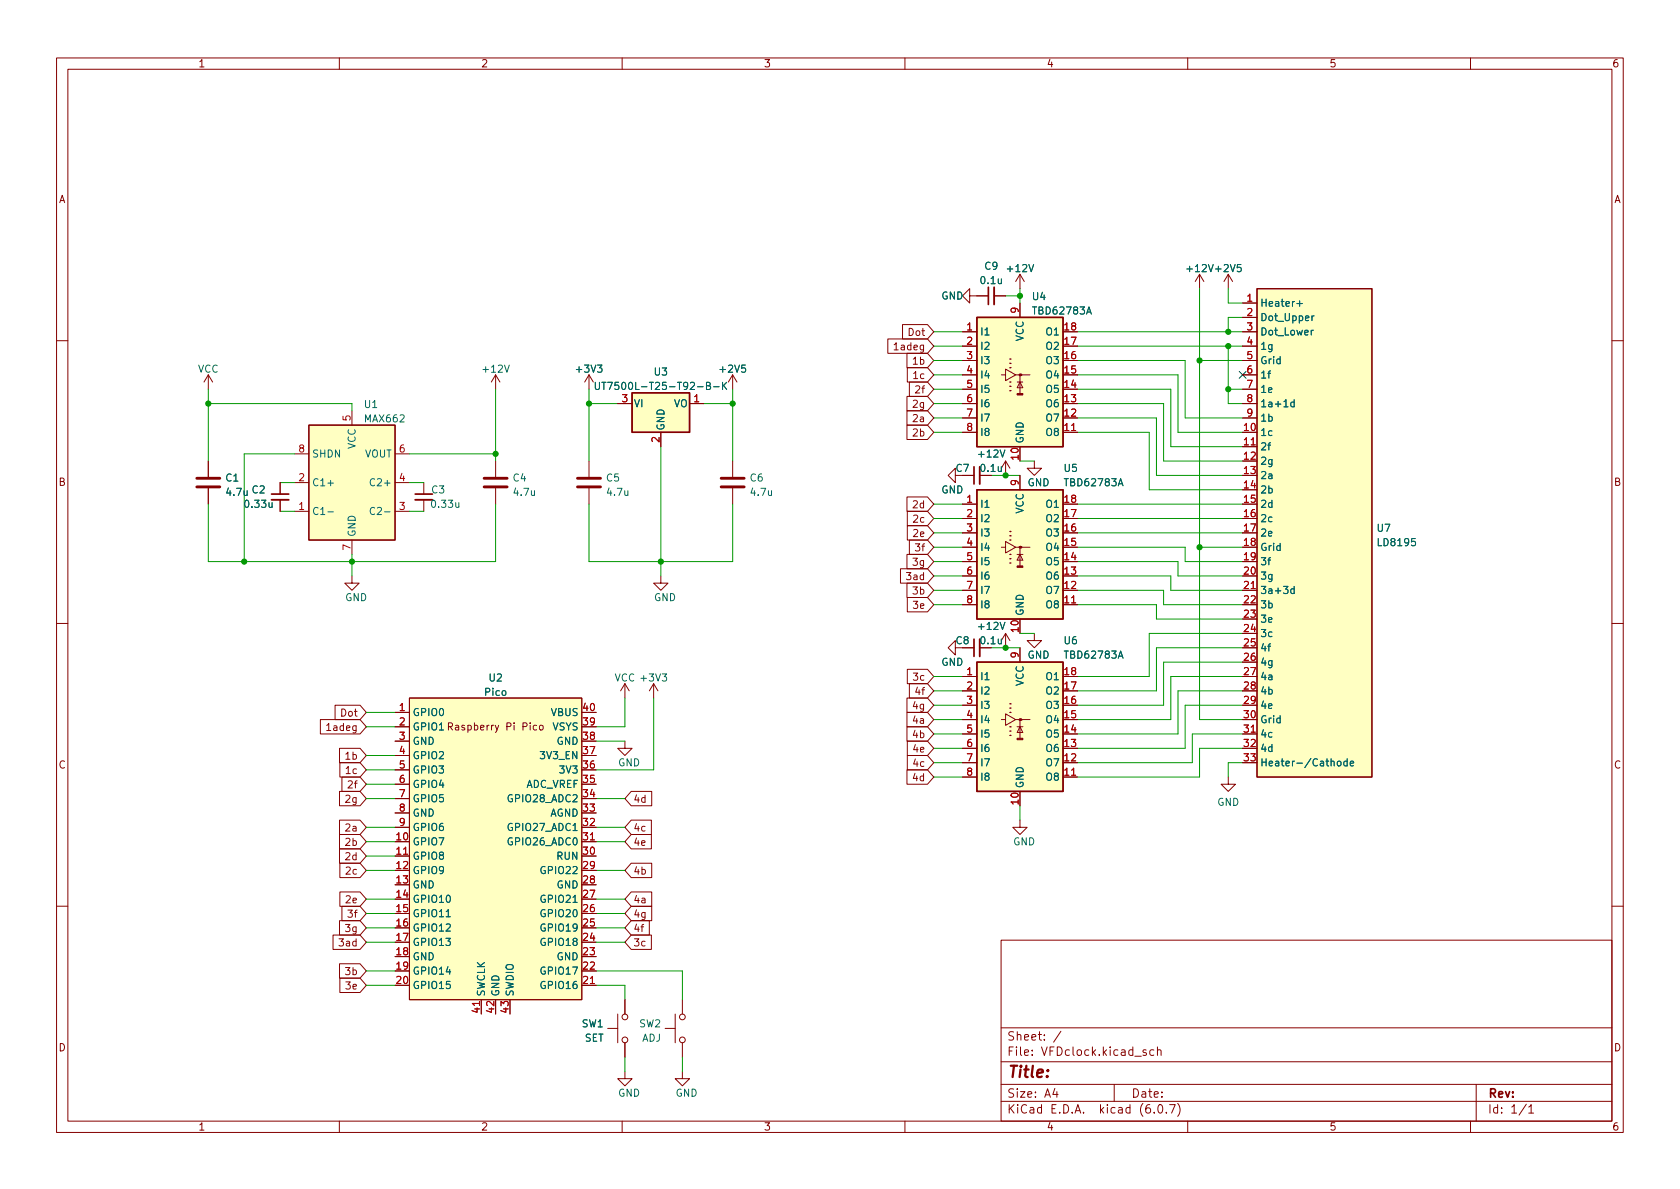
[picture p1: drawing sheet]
<svg xmlns="http://www.w3.org/2000/svg" width="297mm" height="210mm" viewBox="0 0 297 210" stroke-linecap="round" stroke-linejoin="round" font-family="sans-serif">
<g fill="none" stroke="#840000" stroke-width=".18">
<path d="M10 10.2h277v190.1h-277zM12 12.2h273v186.1h-273zM60 10.2v2M110 10.2v2M160 10.2v2M210 10.2v2M260 10.2v2M10 60.2h2M179.6 66.3h2.5M179.8 67.6h1M180.3 66.3v3.3M285 60.2h2"/>
<path d="M104.1 81.5v2.8M104.1 86.4v2.7M129.5 81.5v2.8M129.5 86.4v2.7M10 110.2h2M285 110.2h2M110.5 120.9l-.8 1.3M110.5 120.9v2.5M110.5 120.9l.8 1.3M115.6 120.9l-.8 1.3M115.6 120.9v2.5M115.6 120.9l.7 1.3"/>
<path d="M10 160.2h2M177 166.3h108v32h-108zM285 160.2h2M60 198.3v2M110 198.3v2M160 198.3v2M177 194.8h108M177 191.8h108M177 187.8h108M177 181.8h108M186.5 192.5l-.4 1h1M186.9 193v1"/>
<path d="M187.6 182.4l-1.3 1.9M197 191.8v3M202.6 185.7l-.3-.1-.2 .2v.3l.5 .1v.4h-.5M204 185.7l-.4-.1-.3 .3v.4l.1 .3h.6M204.1 196.7v.1M204.6 185.8l.3-.2 .3 .1 .1 .9M204.6 185.1v1.5M204.9 195.4l.2-.1a.81 .81 0 0 1 .6 .7 .81 .81 0 0 1-.3 .8h-.2a.81 .81 0 0 1-.6-.6 .81 .81 0 0 1 .3-.8zM206.2 196.7v.1M206.8 195.3h1l-.7 1.5M208.2 195.1a1.72 1.72 0 0 1 0 2.3M210 198.3v2"/>
<path d="M260 198.3v2M261 191.8v6.5M269.9 195.3l-1.3 1.9M270.3 195.8l.4-.5v1.5M270.3 196.8h.9"/>
</g>
<path d="M102.1 86.1h4.1M102.1 84.6h4.1M127.5 86.1h4.1M127.5 84.6h4.1" fill="none" stroke="#840000" stroke-width=".51"/>
<path d="M172.7 56.1h15.3v22.9h-15.3z" fill="#ffffc2" stroke="#ffffc2" stroke-width=".18"/>
<path d="M172.7 56.1h15.3v22.9h-15.3zM178.6 69.1h.1M178.6 68.3h.1M178.6 67.6h.1M178.6 65h.1M178.6 64.3h.1M178.6 63.5h.1" fill="none" stroke="#840000" stroke-width=".25"/>
<path d="M179.8 69.6h1v.2h-1z" fill="#840000" stroke="#840000" stroke-width=".18"/>
<circle cx="180.3" cy="66.3" r=".25" fill="#840000"/>
<g fill="none" stroke="#840000" stroke-width=".18">
<path d="M170.2 58.7h2.5M171.4 52.3v-1.3l-1.2 1.3 1.2 1.3v-1.3h3.4M175.8 52.3h2M180.3 48.5v2.5M180.3 53.6v2.5M180.3 48.5l-.7 1.3M180.3 48.5l.8 1.3M219.7 58.7h2.5M219.7 53.6h2.5M219.7 56.1h2.5M36.8 66.3v2.5M36.8 66.3l-.7 1.3"/>
<path d="M36.8 66.3l.8 1.3M62.2 72.6v2.6M87.6 66.3l-.7 1.3M87.6 66.3v2.5M87.6 66.3l.8 1.3M104.1 66.3l-.7 1.3M104.1 66.3v2.5M104.1 66.3l.8 1.3M109.2 71.4h2.6M116.8 76.4v2.6M121.9 71.4h2.6M129.5 66.3l-.7 1.3"/>
<path d="M129.5 66.3v2.5M129.5 66.3l.8 1.3M170.2 76.4h2.5M170.2 61.2h2.5M170.2 63.7h2.5M170.2 66.3h2.5M170.2 68.8h2.5M170.2 71.4h2.5M170.2 73.9h2.5M177 66.3h.8v-1l1.8 1-1.8 1v-1M180.3 67.6l.5 1h-1zM188 76.4h2.5"/>
<path d="M219.7 61.2h2.5M219.7 63.7h2.5M219.7 66.3h2.5M219.7 68.8h2.5M219.7 71.4h2.5M219.7 73.9h2.5M219.7 79h2.5M36.8 81.5v2.8M36.8 86.4v2.7M49.5 85.3v2.1M49.5 88.4v2M52.1 90.4h2.5"/>
<path d="M52.1 85.3h2.5M52.1 80.3h2.5M62.2 95.5v2.5M69.8 90.4h2.6M69.8 85.3h2.6M69.8 80.3h2.6M74.9 85.3v2.1M74.9 88.4v2M87.6 81.5v2.8M87.6 86.4v2.7M168.9 84.1v-1.3l-1.3 1.3 1.3 1.2v-1.2h3.3M177.8 81.5l-.8 1.3"/>
<path d="M177.8 81.5v2.6M177.8 81.5l.8 1.3M182.9 81.5v1.3h1.2l-1.2 1.3-1.3-1.3h1.3M62.2 101.8v1.3h1.3l-1.3 1.3-1.2-1.3h1.2M116.8 101.8v1.3h1.3l-1.3 1.3-1.2-1.3h1.2M219.7 104.4h2.5M69.8 126h2.6M69.8 128.5h2.6M69.8 131.1h2.6M69.8 133.6h2.6M69.8 136.1h2.6M69.8 138.7h2.6"/>
<path d="M72.4 123.4h30.5v53.4h-30.5zM79.3 128.5l.6-.1 .1-.2-.1-.3-.6-.1v1.3M79.6 128.5l.4 .6M94.9 128.3l-.4-.1-.2 .3 .1 .5h.5M95.5 128.3l.3-.1 .2 .3v.4l-.2 .2-.3-.1-.1-.1zM110.5 131.1v1.2h1.3l-1.3 1.3-1.3-1.3h1.3M179.6 127.2h2.5M179.8 128.5h1M180.3 127.2v3.4M219.7 129.8h2.5M69.8 151.4h2.6M69.8 141.2h2.6"/>
<path d="M69.8 143.8h2.6M69.8 146.3h2.6M102.9 148.8h2.5M180.3 145v1.3h1.3l-1.3 1.3-1.2-1.3h1.2M85.1 176.8v2.5M102.9 174.2h2.5M109.2 179.3v5.1M110.5 176.8v2.5M119.4 179.3v5.1M120.6 176.8v2.5M107.4 181.9h1.8M110.5 189.5v1.2h1.3l-1.3 1.3-1.3-1.3h1.3"/>
<path d="M110.5 184.4v2.5M117.6 181.9h1.8M120.6 189.5v1.2h1.3l-1.3 1.3-1.2-1.3h1.2M120.6 184.4v2.5"/>
<circle cx="110.5" cy="179.8" r=".51"/>
<circle cx="120.7" cy="179.8" r=".51"/>
<circle cx="110.5" cy="183.9" r=".51"/>
<circle cx="120.7" cy="183.9" r=".51"/>
</g>
<path d="M34.8 86.1h4.1M34.8 84.6h4.1M85.6 86.1h4.1M85.6 84.6h4.1" fill="none" stroke="#840000" stroke-width=".51"/>
<path d="M175.8 50.8v3M48 88.4h3.1M73.4 88.4h3.1M173.2 82.5v3.1" fill="none" stroke="#840000" stroke-width=".33"/>
<path d="M174.8 50.8v3M48 87.4h3.1M73.4 87.4h3.1M172.2 82.5v3.1" fill="none" stroke="#840000" stroke-width=".3"/>
<g fill="#ffffc2" stroke="#ffffc2" stroke-width=".18">
<path d="M54.6 75.2h15.2v20.3h-15.2z"/>
<path d="M111.8 69.5h10.1v6.9h-10.1z"/>
<path d="M72.4 123.4h30.5v53.4h-30.5z"/>
<path d="M222.2 51h20.4v86.4h-20.4z"/>
<path d="M172.7 117.1h15.3v22.8h-15.3z"/>
</g>
<path d="M222.2 51h20.4v86.4h-20.4zM54.6 75.2h15.2v20.3h-15.2z" fill="none" stroke="#840000" stroke-width=".2"/>
<g fill="none" stroke="#006464" stroke-width=".18">
<path d="M229.3 53.7h1M229.8 53.2v1M232 55.9v.8M232.2 58.4l-.4 .2M232.3 55.9l-.3 .2M105.3 67.6v1l.2 .3h.2l.3-.3v-1M106.4 67.6h.7M106.8 67.6v1.3M126.2 68.4h1M127.8 67.6v1.3M127.9 68.1l.6 .8M128.5 67.6l-.7 .7"/>
<path d="M228.8 71.2l-.3-.1-.3 .2 .1 .6h.5M228.8 70.7v1.2M58 90.5h.9M66.2 89.8a.6 .6 0 0 0-.8 .5 .6 .6 0 0 0 .6 .7l.2-.1M66.2 84.8a.6 .6 0 0 0-.8 .4 .6 .6 0 0 0 .6 .7l.2-.1M228.8 104.2l-.3-.1-.3 .3 .1 .5h.5M228.8 103.7v1.3M236.5 134.7l.2-.1 .3 .1 .1 .5-.1 .2h-.3l-.2-.1zM238.2 134.7l-.4-.1-.2 .2 .1 .6h.5M238.2 134.2v1.2M238.7 135l.6-.1v-.2l-.4-.1-.2 .2 .1 .6h.5M78.9 162.1h.7"/>
</g>
<path d="M111.8 69.5h10.1v6.9h-10.1zM172.7 117.1h15.3v22.8h-15.3zM178.6 130h.1M178.6 129.3h.1M178.6 128.5h.1M178.6 126h.1M178.6 125.2h.1M178.6 124.5h.1" fill="none" stroke="#840000" stroke-width=".25"/>
<path d="M179.8 130.6h1v.2h-1z" fill="#840000" stroke="#840000" stroke-width=".18"/>
<circle cx="180.3" cy="127.2" r=".25" fill="#840000"/>
<g fill="none" stroke="#840000" stroke-width=".18">
<path d="M212.1 48.5l-.8 1.3M212.1 48.5v2.5M212.1 48.5l.8 1.3M217.2 48.5l-.8 1.3M217.2 48.5v2.5M217.2 48.5l.7 1.3M179.6 96.8h2.5M179.8 98h1M180.3 96.8v3.3M168.9 114.5v-1.2l-1.3 1.2 1.3 1.3v-1.3h3.3M170.2 119.6h2.5M180.3 114.5v2.6"/>
<path d="M182.9 112v1.3h1.2l-1.2 1.2-1.3-1.2h1.3M170.2 137.4h2.5M170.2 122.2h2.5M170.2 124.7h2.5M170.2 127.2h2.5M170.2 129.8h2.5M170.2 132.3h2.5M170.2 134.9h2.5M177 127.2h.8v-1l1.8 1-1.8 1.1v-1.1M180.3 128.5l.5 1h-1zM188 137.4h2.5M217.2 137.4v1.3h1.2l-1.2 1.2-1.3-1.2h1.3"/>
</g>
<path d="M173.2 113v3.1" fill="none" stroke="#840000" stroke-width=".33"/>
<path d="M172.2 113v3.1" fill="none" stroke="#840000" stroke-width=".3"/>
<path d="M172.7 86.6h15.3v22.9h-15.3z" fill="#ffffc2" stroke="#ffffc2" stroke-width=".18"/>
<path d="M172.7 86.6h15.3v22.9h-15.3zM178.6 99.6h.1M178.6 98.8h.1M178.6 98h.1M178.6 95.5h.1M178.6 94.7h.1M178.6 94h.1" fill="none" stroke="#840000" stroke-width=".25"/>
<path d="M179.8 100.1h1v.2h-1z" fill="#840000" stroke="#840000" stroke-width=".18"/>
<circle cx="180.3" cy="96.8" r=".25" fill="#840000"/>
<g fill="none" stroke="#840000" stroke-width=".18">
<path d="M157 59.9h7l1.1 1.3-1.1 1.3h-7zM159.6 57.4h4.4l1.1 1.3-1.1 1.2h-4.4zM170.2 58.7h2.5M172.7 52.3h2.1M175.8 52.3h2M180.3 53.6v2.5M219.7 58.7h2.5M219.7 53.6h2.5M219.7 56.1h2.5M109.2 71.4h2.6M116.8 76.4v2.6M121.9 71.4h2.6"/>
<path d="M158.1 61l.4-.4v1.3M158.1 61.9h.7M160.4 72.6h3.6l1.1 1.3-1.1 1.3h-3.6zM160.4 62.5h3.6l1.1 1.2-1.1 1.3h-3.6zM160.4 70.1h3.6l1.1 1.3-1.1 1.2h-3.6zM160.4 75.2h3.6l1.1 1.2-1.1 1.3h-3.6zM160.4 65h3.6l1.1 1.3-1.1 1.3h-3.6zM160.8 67.6h3.2l1.1 1.2-1.1 1.3h-3.2zM170.2 71.4h2.5M170.2 76.4h2.5M170.2 61.2h2.5M170.2 63.7h2.5"/>
<path d="M170.2 66.3h2.5M170.2 68.8h2.5M170.2 73.9h2.5M188 76.4h2.5M219.7 71.4h2.5M219.7 61.2h2.5M219.7 63.7h2.5M219.7 66.3h2.5M219.7 68.8h2.5M219.7 73.9h2.5M219.7 79h2.5M36.8 81.5v2.8"/>
<path d="M36.8 86.4v2.7M49.5 85.3v2.1M49.5 88.4v2M160.4 98h3.6l1.1 1.3-1.1 1.3h-3.6zM160.4 87.9h3.6l1.1 1.2-1.1 1.3h-3.6zM160.4 90.4h3.6l1.1 1.3-1.1 1.3h-3.6zM160.4 93h3.6l1.1 1.2-1.1 1.3h-3.6zM160.8 95.5h3.2l1.1 1.3-1.1 1.2h-3.2zM170.2 89.1h2.5M170.2 91.7h2.5M170.2 94.2h2.5M170.2 96.8h2.5"/>
<path d="M170.2 99.3h2.5M170.2 84.1h2M177 96.8h.8v-1l1.8 1-1.8 1v-1M180.3 98l.5 1.1h-1zM180.3 84.1v2.5M159.2 100.6h4.8l1.1 1.2-1.1 1.3h-4.8zM160.4 103.1h3.6l1.1 1.3-1.1 1.3h-3.6zM160.4 118.4h3.6l1.1 1.2-1.1 1.3h-3.6zM160.4 105.7h3.6l1.1 1.2-1.1 1.3h-3.6zM170.2 106.9h2.5M170.2 101.8h2.5M170.2 104.4h2.5"/>
<path d="M170.2 119.6h2.5M170.2 114.5h2M177.8 112l-.8 1.3M177.8 112v2.5M177.8 112l.8 1.3M180.3 114.5v2.6M188 106.9h2.5M219.7 104.4h2.5M56.6 127.2h7.1l1.1 1.3-1.1 1.3h-7.1zM57.8 128.3l.3-.4v1.3M57.8 129.2h.7M59.2 124.7h4.5l1.1 1.3-1.1 1.2h-4.5z"/>
<path d="M60 132.3h3.7l1.1 1.3-1.1 1.3h-3.7zM60 139.9h3.7l1.1 1.3-1.1 1.3h-3.7zM60.1 134.9h3.6l1.1 1.2-1.1 1.3h-3.6zM60.5 137.4h3.2l1.1 1.3-1.1 1.2h-3.2zM69.8 126h2.6M69.8 128.5h2.6M69.8 131.1h2.6M69.8 133.6h2.6M69.8 136.1h2.6M69.8 138.7h2.6M111.6 139.9h3.6v2.6h-3.6l-1.1-1.3zM160.4 123.4h3.6l1.1 1.3-1.1 1.3h-3.6z"/>
<path d="M160.4 126h3.6l1.1 1.2-1.1 1.3h-3.6zM160.4 128.5h3.6l1.1 1.3-1.1 1.3h-3.6zM160.4 136.1h3.6l1.1 1.3-1.1 1.3h-3.6zM160.4 131.1h3.6l1.1 1.2-1.1 1.3h-3.6zM160.4 133.6h3.6l1.1 1.3-1.1 1.2h-3.6zM160.8 120.9h3.2l1.1 1.3-1.1 1.2h-3.2zM170.2 129.8h2.5M170.2 137.4h2.5M170.2 122.2h2.5M170.2 124.7h2.5M170.2 127.2h2.5M170.2 132.3h2.5"/>
<path d="M170.2 134.9h2.5M188 137.4h2.5M219.7 129.8h2.5M60 150.1h3.7l1.1 1.3-1.1 1.2h-3.7zM60 147.6h3.7l1.1 1.2-1.1 1.3h-3.7zM60 145h3.7l1.1 1.3-1.1 1.3h-3.7zM60.1 152.6h3.6l1.1 1.3-1.1 1.3h-3.6zM60.1 157.7h3.6l1.1 1.3-1.1 1.3h-3.6zM69.8 151.4h2.6M69.8 141.2h2.6M69.8 143.8h2.6M69.8 146.3h2.6"/>
<path d="M102.9 148.8h2.5M111.6 145h3.6v2.6h-3.6l-1.1-1.3zM111.6 147.6h3.6v2.5h-3.6l-1.1-1.3zM111.6 152.6h3.6v2.6h-3.6l-1.1-1.3zM111.6 157.7h3.6v2.6h-3.6l-1.1-1.3zM58.9 165.3h4.8l1.1 1.3-1.1 1.3h-4.8zM60 170.4h3.7l1.1 1.3-1.1 1.3h-3.7zM60 162.8h3.7l1.1 1.3-1.1 1.2h-3.7zM60.1 173h3.6l1.1 1.2-1.1 1.3h-3.6zM60.5 160.3h3.2l1.1 1.2-1.1 1.3h-3.2zM85.1 176.8v2.5M102.9 174.2h2.5"/>
<path d="M110.5 176.8v2.5M111.6 162.8h3.2v2.5h-3.2l-1.1-1.2zM111.6 165.3h3.6v2.6h-3.6l-1.1-1.3zM111.6 160.3h3.6v2.5h-3.6l-1.1-1.3zM110.5 184.4v2.5"/>
</g>
<g fill="none" stroke="#009600" stroke-width=".18">
<path d="M165.1 58.7h5.1M177.8 52.3h2.5M180.3 51v2.6M190.5 58.7h29.2M212.1 51v76.2h7.6M217.2 51v2.6h2.5M219.7 56.1h-2.5v2.6M36.8 71.4h25.4v1.2M36.8 68.8v12.7M87.6 68.8v12.7M104.1 71.4h5.1M104.1 68.8v12.7"/>
<path d="M116.8 79v22.8M124.5 71.4h5M129.5 68.8v12.7M165.1 71.4h5.1M165.1 73.9h5.1M165.1 76.4h5.1M165.1 68.8h5.1M165.1 63.7h5.1M165.1 61.2h5.1M165.1 66.3h5.1M190.5 71.4h15.2v10.1h14M190.5 73.9h14v10.2h15.2"/>
<path d="M190.5 63.7h19v10.2h10.2M190.5 76.4h12.7v10.2h16.5M190.5 66.3h17.8v10.1h11.4M190.5 68.8h16.5v10.2h12.7M190.5 61.2h29.2M212.1 63.7h7.6M217.2 61.2v10.2h2.5M217.2 68.8h2.5M36.8 89.1v10.2h50.8v-10.2M49.5 90.4h2.6M49.5 85.3h2.6M52.1 80.3h-8.9v19"/>
<path d="M62.2 98v3.8M72.4 90.4h2.5M72.4 85.3h2.5M72.4 80.3h15.2M104.1 89.1v10.2h25.4v-10.2M165.1 99.3h5.1M165.1 89.1h5.1M165.1 96.8h5.1M165.1 91.7h5.1M165.1 94.2h5.1M175.3 84.1h5M180.3 81.5h2.6"/>
<path d="M190.5 99.3h17.8v2.5h11.4M190.5 96.8h19v2.5h10.2M190.5 89.1h29.2M190.5 91.7h29.2M190.5 94.2h29.2M212.1 96.8h7.6M165.1 119.6h5.1M165.1 104.4h5.1M165.1 106.9h5.1M165.1 101.8h5.1M175.3 114.5h5M180.3 112h2.6"/>
<path d="M190.5 106.9h14v2.6h15.2M190.5 104.4h15.2v2.5h14M190.5 101.8h16.5v2.6h12.7M219.7 112h-16.5v7.6h-12.7M219.7 119.6h-12.7v7.6h-16.5M219.7 117.1h-14v7.6h-15.2M219.7 114.5h-15.2v7.7h-14M64.8 133.6h5M64.8 138.7h5M64.8 136.1h5M64.8 128.5h5M64.8 126h5"/>
<path d="M105.4 131.1h5.1M110.5 123.4v5.1h-5.1M115.6 123.4v12.7h-10.2M165.1 124.7h5.1M165.1 122.2h5.1M165.1 127.2h5.1M165.1 129.8h5.1M165.1 137.4h5.1M165.1 132.3h5.1M165.1 134.9h5.1M219.7 124.7h-10.2v7.6h-19M219.7 122.2h-11.4v7.6h-17.8"/>
<path d="M219.7 132.3h-7.6v5.1h-21.6M219.7 129.8h-8.9v5.1h-20.3M219.7 134.9h-2.5v2.5M64.8 141.2h5M64.8 146.3h5M64.8 148.8h5M64.8 159h5M64.8 151.4h5M64.8 153.9h5M105.4 141.2h5.1M105.4 146.3h5.1M105.4 148.8h5.1"/>
<path d="M105.4 159h5.1M105.4 153.9h5.1M180.3 142.5v2.5M64.8 164.1h5M64.8 161.5h5M64.8 166.6h5M64.8 174.2h5M64.8 171.7h5M105.4 174.2h5.1v2.6M105.4 171.7h15.2v5.1M105.4 164.1h5.1M105.4 161.5h5.1"/>
<path d="M105.4 166.6h5.1M110.5 186.9v2.6M120.6 186.9v2.6"/>
</g>
<path d="M219.1 65.7l1.2 1.2M220.3 65.7l-1.2 1.2" fill="none" stroke="#000084" stroke-width=".18"/>
<g fill="none" stroke="#006464" stroke-width=".18">
<path d="M229.3 53.7h1M229.8 53.2v1M232 55.9v.8M232.2 58.4l-.4 .2M232.3 55.9l-.3 .2M105.3 67.6v1l.2 .3h.2l.3-.3v-1M106.4 67.6h.7M106.8 67.6v1.3M126.2 68.4h1M127.8 67.6v1.3M127.9 68.1l.6 .8M128.5 67.6l-.7 .7"/>
<path d="M228.8 71.2l-.3-.1-.3 .2 .1 .6h.5M228.8 70.7v1.2M228.8 104.2l-.3-.1-.3 .3 .1 .5h.5M228.8 103.7v1.3M236.5 134.7l.2-.1 .3 .1 .1 .5-.1 .2h-.3l-.2-.1zM238.2 134.7l-.4-.1-.2 .2 .1 .6h.5M238.2 134.2v1.2M238.7 135l.6-.1v-.2l-.4-.1-.2 .2 .1 .6h.5M78.9 162.1h.7"/>
</g>
<g fill="#009600" stroke="#009600" stroke-width=".18">
<circle cx="43.2" cy="99.3" r=".46"/>
<circle cx="62.2" cy="99.3" r=".46"/>
<circle cx="36.8" cy="71.4" r=".46"/>
<circle cx="116.8" cy="99.3" r=".46"/>
<circle cx="104.1" cy="71.4" r=".46"/>
<circle cx="87.6" cy="80.3" r=".46"/>
<circle cx="129.5" cy="71.4" r=".46"/>
<circle cx="180.3" cy="52.3" r=".46"/>
<circle cx="177.8" cy="84.1" r=".46"/>
<circle cx="212.1" cy="96.8" r=".46"/>
<circle cx="177.8" cy="114.5" r=".46"/>
<circle cx="217.2" cy="61.2" r=".46"/>
<circle cx="212.1" cy="63.7" r=".46"/>
<circle cx="217.2" cy="68.8" r=".46"/>
<circle cx="217.2" cy="58.7" r=".46"/>
</g>
<text font-size="2.8" fill="#840000" x="178" y="190.6">Title:</text>
<g font-size="2.1" fill="#840000">
<text x="178" y="184">Sheet: /</text>
<text x="178" y="186.7">File: VFDclock.kicad_sch</text>
<text x="178" y="196.9">KiCad E.D.A. kicad (6.0.7)</text>
<text x="178" y="194.1">Size: A4</text>
<text x="200" y="194.1">Date:</text>
<text x="263" y="194.1">Rev:</text>
<text x="263" y="196.9">Id: 1/1</text>
</g>
<g font-size="1.8" fill="#840000">
<text x="35" y="11.9">1</text>
<text x="85" y="11.9">2</text>
<text x="135" y="11.9">3</text>
<text x="185" y="11.9">4</text>
<text x="235" y="11.9">5</text>
<text x="285" y="11.9">6</text>
<text x="10.3" y="35.9">A</text>
<text x="285.3" y="35.9">A</text>
<text x="160.7" y="59.4">Dot</text>
<text x="158.6" y="61.9">1adeg</text>
<text x="161.6" y="64.5">1b</text>
<text x="161.7" y="67">1c</text>
<text x="162.1" y="69.6">2f</text>
<text x="161.6" y="72.1">2g</text>
<text x="161.6" y="77.2">2b</text>
<text x="161.7" y="74.6">2a</text>
<text x="173.5" y="83.4">0.1u</text>
<text x="10.3" y="85.9">B</text>
<text x="161.6" y="89.9">2d</text>
<text x="285.3" y="85.9">B</text>
<text x="161.7" y="92.4">2c</text>
<text x="161.7" y="95">2e</text>
<text x="161.6" y="100">3g</text>
<text x="162.1" y="97.5">3f</text>
<text x="160.6" y="102.6">3ad</text>
<text x="161.6" y="105.1">3b</text>
<text x="161.7" y="107.7">3e</text>
<text x="173.5" y="113.9">0.1u</text>
<text x="161.6" y="125.4">4g</text>
<text x="161.7" y="120.4">3c</text>
<text x="162.1" y="122.9">4f</text>
<text x="58.2" y="129.2">1adeg</text>
<text x="60.4" y="126.7">Dot</text>
<text x="80.1" y="129.2">Raspberry Pi Pico</text>
<text x="161.6" y="130.5">4b</text>
<text x="161.7" y="128">4a</text>
<text x="10.3" y="135.9">C</text>
<text x="61.3" y="134.3">1b</text>
<text x="61.4" y="136.9">1c</text>
<text x="161.7" y="133.1">4e</text>
<text x="161.7" y="135.6">4c</text>
<text x="285.3" y="135.9">C</text>
<text x="61.3" y="141.9">2g</text>
<text x="61.8" y="139.4">2f</text>
<text x="111.9" y="141.9">4d</text>
<text x="161.6" y="138.1">4d</text>
<text x="61.3" y="149.6">2b</text>
<text x="61.4" y="147">2a</text>
<text x="111.9" y="147">4c</text>
<text x="111.9" y="149.6">4e</text>
<text x="61.3" y="152.1">2d</text>
<text x="61.4" y="154.6">2c</text>
<text x="111.9" y="154.6">4b</text>
<text x="61.4" y="159.7">2e</text>
<text x="111.9" y="159.7">4a</text>
<text x="60.3" y="167.3">3ad</text>
<text x="61.3" y="164.8">3g</text>
<text x="61.8" y="162.3">3f</text>
<text x="111.9" y="164.8">4f</text>
<text x="111.9" y="167.3">3c</text>
<text x="111.9" y="162.3">4g</text>
<text x="61.3" y="172.4">3b</text>
<text x="61.4" y="175">3e</text>
<text x="10.3" y="185.9">D</text>
<text x="285.3" y="185.9">D</text>
<text x="35" y="199.9">1</text>
<text x="85" y="199.9">2</text>
<text x="135" y="199.9">3</text>
<text x="185" y="199.9">4</text>
<text x="235" y="199.9">5</text>
<text x="285" y="199.9">6</text>
</g>
<g font-size="1.8" fill="#006464">
<text x="174.1" y="47.7">C9</text>
<text x="166.4" y="53">GND</text>
<text x="173.5" y="50.2">0.1u</text>
<text x="178.3" y="48.1">+12V</text>
<text x="182.6" y="53.1">U4</text>
<text x="210" y="48.1">+12V +2V5</text>
<text x="173.2" y="59.3">I1</text>
<text x="182.8" y="55.6">TBD62783A</text>
<text x="185.1" y="59.3">O1</text>
<text x="222.8" y="54.2">Heater+</text>
<text x="222.8" y="56.8">Dot_Upper</text>
<text x="222.8" y="59.3">Dot_Lower</text>
<text x="35" y="65.9">VCC</text>
<text x="85.5" y="65.9">+12V</text>
<text x="102.1" y="65.9">+3V3</text>
<text x="127.5" y="65.9">+2V5</text>
<text x="173.2" y="61.8">I2</text>
<text x="173.2" y="64.4">I3</text>
<text x="181" y="60.4" transform="rotate(-90 181 60.4)">VCC</text>
<text x="185.1" y="64.4">O3</text>
<text x="185.1" y="61.8">O2</text>
<text x="222.8" y="61.8">1g</text>
<text x="222.8" y="64.4">Grid</text>
<text x="107.7" y="68.9">UT7500L-T25-T92-B-K</text>
<text x="115.7" y="66.4">U3</text>
<text x="173.2" y="66.9">I4</text>
<text x="173.2" y="69.5">I5</text>
<text x="185.1" y="69.5">O5</text>
<text x="185.1" y="66.9">O4</text>
<text x="222.8" y="66.9">1f</text>
<text x="222.8" y="69.5">1e</text>
<text x="64.5" y="72.1">U1</text>
<text x="64.6" y="74.7">MAX662</text>
<text x="112" y="72">VI</text>
<text x="117.5" y="76.2" transform="rotate(-90 117.5 76.2)">GND</text>
<text x="119.1" y="72">VO</text>
<text x="173.2" y="72">I6</text>
<text x="173.2" y="74.5">I7</text>
<text x="173.2" y="77.1">I8</text>
<text x="185.1" y="77.1">O8</text>
<text x="185.1" y="74.5">O7</text>
<text x="185.1" y="72">O6</text>
<text x="222.8" y="77.1">1c</text>
<text x="222.8" y="72">1a+1d</text>
<text x="222.8" y="74.5">1b</text>
<text x="55.1" y="80.9">SHDN</text>
<text x="62.9" y="79.4" transform="rotate(-90 62.9 79.4)">VCC</text>
<text x="64.4" y="80.9">VOUT</text>
<text x="169" y="83.4">C7</text>
<text x="173.2" y="80.9">+12V</text>
<text x="181" y="78.5" transform="rotate(-90 181 78.5)">GND</text>
<text x="188.2" y="83.4">U5</text>
<text x="222.8" y="79.6">2f</text>
<text x="222.8" y="82.2">2g</text>
<text x="39.9" y="85.1">C1</text>
<text x="40.1" y="87.7">4.7u</text>
<text x="43.5" y="89.8">0.33u</text>
<text x="44.6" y="87.2">C2</text>
<text x="55.1" y="86">C1+</text>
<text x="66" y="86">C2+</text>
<text x="76.3" y="87.2">C3</text>
<text x="76.5" y="89.8">0.33u</text>
<text x="90.7" y="85.1">C4</text>
<text x="90.9" y="87.7">4.7u</text>
<text x="107.2" y="85.1">C5</text>
<text x="107.5" y="87.7">4.7u</text>
<text x="132.6" y="85.1">C6</text>
<text x="132.9" y="87.7">4.7u</text>
<text x="166.4" y="87.2">GND</text>
<text x="173.2" y="89.8">I1</text>
<text x="181.7" y="86">GND</text>
<text x="185.1" y="89.8">O1</text>
<text x="188.4" y="86">TBD62783A</text>
<text x="222.8" y="84.7">2a</text>
<text x="222.8" y="87.2">2b</text>
<text x="222.8" y="89.8">2d</text>
<text x="55.1" y="91.1">C1-</text>
<text x="62.9" y="95" transform="rotate(-90 62.9 95)">GND</text>
<text x="66.5" y="91.1">C2-</text>
<text x="173.2" y="92.3">I2</text>
<text x="173.2" y="94.9">I3</text>
<text x="181" y="90.9" transform="rotate(-90 181 90.9)">VCC</text>
<text x="185.1" y="94.9">O3</text>
<text x="185.1" y="92.3">O2</text>
<text x="222.8" y="92.3">2c</text>
<text x="222.8" y="94.9">2e</text>
<text x="243.5" y="94">U7</text>
<text x="173.2" y="97.4">I4</text>
<text x="173.2" y="99.9">I5</text>
<text x="185.1" y="99.9">O5</text>
<text x="185.1" y="97.4">O4</text>
<text x="222.8" y="97.4">Grid</text>
<text x="222.8" y="99.9">3f</text>
<text x="243.8" y="96.6">LD8195</text>
<text x="61" y="106.3">GND</text>
<text x="115.6" y="106.3">GND</text>
<text x="173.2" y="102.5">I6</text>
<text x="173.2" y="105">I7</text>
<text x="173.2" y="107.6">I8</text>
<text x="185.1" y="107.6">O8</text>
<text x="185.1" y="105">O7</text>
<text x="185.1" y="102.5">O6</text>
<text x="222.8" y="102.5">3g</text>
<text x="222.8" y="105">3a+3d</text>
<text x="222.8" y="107.6">3b</text>
<text x="169" y="113.9">C8</text>
<text x="173.2" y="111.4">+12V</text>
<text x="181" y="109" transform="rotate(-90 181 109)">GND</text>
<text x="188.2" y="113.9">U6</text>
<text x="222.8" y="110.1">3e</text>
<text x="222.8" y="112.6">3c</text>
<text x="166.4" y="117.7">GND</text>
<text x="181.7" y="116.5">GND</text>
<text x="188.4" y="116.5">TBD62783A</text>
<text x="222.8" y="115.2">4f</text>
<text x="222.8" y="117.7">4g</text>
<text x="85.8" y="123">Pico</text>
<text x="86.5" y="120.5">U2</text>
<text x="108.6" y="120.5">VCC +3V3</text>
<text x="173.2" y="120.3">I1</text>
<text x="173.2" y="122.8">I2</text>
<text x="173.2" y="125.3">I3</text>
<text x="181" y="121.3" transform="rotate(-90 181 121.3)">VCC</text>
<text x="185.1" y="125.3">O3</text>
<text x="185.1" y="122.8">O2</text>
<text x="185.1" y="120.3">O1</text>
<text x="222.8" y="120.3">4a</text>
<text x="222.8" y="122.8">4b</text>
<text x="222.8" y="125.3">4e</text>
<text x="72.9" y="126.6">GPIO0</text>
<text x="72.9" y="129.2">GPIO1</text>
<text x="72.9" y="131.7">GND</text>
<text x="97.4" y="126.6">VBUS</text>
<text x="97.6" y="129.2">VSYS</text>
<text x="98.4" y="131.7">GND</text>
<text x="173.2" y="127.9">I4</text>
<text x="173.2" y="130.4">I5</text>
<text x="185.1" y="130.4">O5</text>
<text x="185.1" y="127.9">O4</text>
<text x="222.8" y="127.9">Grid</text>
<text x="222.8" y="130.4">4c</text>
<text x="72.9" y="134.2">GPIO2</text>
<text x="72.9" y="136.8">GPIO3</text>
<text x="95.8" y="134.2">3V3_EN</text>
<text x="99.2" y="136.8">3V3</text>
<text x="109.3" y="135.5">GND</text>
<text x="173.2" y="133">I6</text>
<text x="173.2" y="135.5">I7</text>
<text x="185.1" y="135.5">O7</text>
<text x="185.1" y="133">O6</text>
<text x="222.8" y="133">4d</text>
<text x="222.8" y="135.5">Heater-/Cathode</text>
<text x="72.9" y="139.3">GPIO4</text>
<text x="72.9" y="141.9">GPIO5</text>
<text x="90.2" y="141.9">GPIO28_ADC2</text>
<text x="92.8" y="139.3">ADC_VREF</text>
<text x="173.2" y="138">I8</text>
<text x="181" y="139.4" transform="rotate(-90 181 139.4)">GND</text>
<text x="185.1" y="138">O8</text>
<text x="215.2" y="142.5">GND</text>
<text x="72.9" y="149.5">GPIO7</text>
<text x="72.9" y="144.4">GND</text>
<text x="72.9" y="146.9">GPIO6</text>
<text x="90.2" y="149.5">GPIO26_ADC0</text>
<text x="90.2" y="146.9">GPIO27_ADC1</text>
<text x="97.2" y="144.4">AGND</text>
<text x="179.1" y="149.5">GND</text>
<text x="72.9" y="152">GPIO8</text>
<text x="72.9" y="154.6">GPIO9</text>
<text x="96" y="154.6">GPIO22</text>
<text x="98.5" y="152">RUN</text>
<text x="72.9" y="157.1">GND</text>
<text x="72.9" y="159.6">GPIO10</text>
<text x="96" y="159.6">GPIO21</text>
<text x="98.4" y="157.1">GND</text>
<text x="72.9" y="162.2">GPIO11</text>
<text x="72.9" y="164.7">GPIO12</text>
<text x="72.9" y="167.3">GPIO13</text>
<text x="96" y="167.3">GPIO18</text>
<text x="96" y="164.7">GPIO19</text>
<text x="96" y="162.2">GPIO20</text>
<text x="72.9" y="169.8">GND</text>
<text x="72.9" y="172.3">GPIO14</text>
<text x="96" y="172.3">GPIO17</text>
<text x="98.4" y="169.8">GND</text>
<text x="72.9" y="174.9">GPIO15</text>
<text x="85.7" y="176.3" transform="rotate(-90 85.7 176.3)">SWCLK</text>
<text x="88.3" y="176.3" transform="rotate(-90 88.3 176.3)">GND</text>
<text x="90.8" y="176.3" transform="rotate(-90 90.8 176.3)">SWDIO</text>
<text x="96" y="174.9">GPIO16</text>
<text x="102.9" y="181.7">SW1</text>
<text x="103.3" y="184.2">SET</text>
<text x="113" y="181.7">SW2</text>
<text x="113.5" y="184.2">ADJ</text>
<text x="109.3" y="193.9">GND</text>
<text x="119.4" y="193.9">GND</text>
</g>
<g font-size="1.8" fill="#a90000">
<text x="220.5" y="53.3">1</text>
<text x="171" y="58.4">1</text>
<text x="180.1" y="55.4" transform="rotate(-90 180.1 55.4)">9</text>
<text x="188.2" y="58.4">18</text>
<text x="220.5" y="55.9">2</text>
<text x="220.5" y="58.4">3</text>
<text x="171" y="61">2</text>
<text x="171" y="63.5">3</text>
<text x="188.2" y="63.5">16</text>
<text x="188.2" y="61">17</text>
<text x="220.5" y="61">4</text>
<text x="220.5" y="63.5">5</text>
<text x="110" y="71.1">3</text>
<text x="122.7" y="71.1">1</text>
<text x="171" y="66">4</text>
<text x="171" y="68.6">5</text>
<text x="171" y="71.1">6</text>
<text x="188.2" y="71.1">13</text>
<text x="188.2" y="68.6">14</text>
<text x="188.2" y="66">15</text>
<text x="220.5" y="66">6</text>
<text x="220.5" y="68.6">7</text>
<text x="220.5" y="71.1">8</text>
<text x="62" y="74.4" transform="rotate(-90 62 74.4)">5</text>
<text x="171" y="73.7">7</text>
<text x="171" y="76.2">8</text>
<text x="188.2" y="76.2">11</text>
<text x="188.2" y="73.7">12</text>
<text x="220" y="76.2">10</text>
<text x="220.5" y="73.7">9</text>
<text x="52.8" y="80">8</text>
<text x="70.6" y="80">6</text>
<text x="116.6" y="78.2" transform="rotate(-90 116.6 78.2)">2</text>
<text x="180.1" y="81.2" transform="rotate(-90 180.1 81.2)">10</text>
<text x="220" y="78.7">11</text>
<text x="220" y="81.3">12</text>
<text x="220" y="83.8">13</text>
<text x="52.8" y="85.1">2</text>
<text x="70.6" y="85.1">4</text>
<text x="171" y="88.9">1</text>
<text x="180.1" y="85.8" transform="rotate(-90 180.1 85.8)">9</text>
<text x="188.2" y="88.9">18</text>
<text x="220" y="86.4">14</text>
<text x="220" y="88.9">15</text>
<text x="52.8" y="90.2">1</text>
<text x="70.6" y="90.2">3</text>
<text x="171" y="91.4">2</text>
<text x="171" y="94">3</text>
<text x="188.2" y="94">16</text>
<text x="188.2" y="91.4">17</text>
<text x="220" y="91.4">16</text>
<text x="220" y="94">17</text>
<text x="62" y="97.3" transform="rotate(-90 62 97.3)">7</text>
<text x="171" y="96.5">4</text>
<text x="171" y="99.1">5</text>
<text x="171" y="101.6">6</text>
<text x="188.2" y="101.6">13</text>
<text x="188.2" y="99.1">14</text>
<text x="188.2" y="96.5">15</text>
<text x="220" y="96.5">18</text>
<text x="220" y="99.1">19</text>
<text x="220" y="101.6">20</text>
<text x="171" y="104.1">7</text>
<text x="171" y="106.7">8</text>
<text x="188.2" y="106.7">11</text>
<text x="188.2" y="104.1">12</text>
<text x="220" y="104.1">21</text>
<text x="220" y="106.7">22</text>
<text x="180.1" y="111.7" transform="rotate(-90 180.1 111.7)">10</text>
<text x="220" y="109.2">23</text>
<text x="220" y="111.8">24</text>
<text x="171" y="119.4">1</text>
<text x="180.1" y="116.3" transform="rotate(-90 180.1 116.3)">9</text>
<text x="188.2" y="119.4">18</text>
<text x="220" y="114.3">25</text>
<text x="220" y="116.8">26</text>
<text x="220" y="119.4">27</text>
<text x="70.6" y="125.7">1</text>
<text x="103.2" y="125.7">40</text>
<text x="171" y="121.9">2</text>
<text x="171" y="124.5">3</text>
<text x="188.2" y="124.5">16</text>
<text x="188.2" y="121.9">17</text>
<text x="220" y="121.9">28</text>
<text x="220" y="124.5">29</text>
<text x="70.6" y="128.3">2</text>
<text x="70.6" y="130.8">3</text>
<text x="103.2" y="130.8">38</text>
<text x="103.2" y="128.3">39</text>
<text x="171" y="127">4</text>
<text x="171" y="129.5">5</text>
<text x="188.2" y="129.5">14</text>
<text x="188.2" y="127">15</text>
<text x="220" y="127">30</text>
<text x="220" y="129.5">31</text>
<text x="70.6" y="133.3">4</text>
<text x="70.6" y="135.9">5</text>
<text x="103.2" y="135.9">36</text>
<text x="103.2" y="133.3">37</text>
<text x="171" y="132.1">6</text>
<text x="171" y="134.6">7</text>
<text x="171" y="137.2">8</text>
<text x="188.2" y="137.2">11</text>
<text x="188.2" y="134.6">12</text>
<text x="188.2" y="132.1">13</text>
<text x="220" y="132.1">32</text>
<text x="220" y="134.6">33</text>
<text x="70.6" y="138.4">6</text>
<text x="70.6" y="141">7</text>
<text x="70.6" y="143.5">8</text>
<text x="103.2" y="143.5">33</text>
<text x="103.2" y="141">34</text>
<text x="103.2" y="138.4">35</text>
<text x="180.1" y="142.2" transform="rotate(-90 180.1 142.2)">10</text>
<text x="70.1" y="148.6">10</text>
<text x="70.6" y="146">9</text>
<text x="103.2" y="148.6">31</text>
<text x="103.2" y="146">32</text>
<text x="70.1" y="151.1">11</text>
<text x="70.1" y="153.7">12</text>
<text x="103.2" y="153.7">29</text>
<text x="103.2" y="151.1">30</text>
<text x="70.1" y="156.2">13</text>
<text x="70.1" y="158.7">14</text>
<text x="70.1" y="161.3">15</text>
<text x="103.2" y="161.3">26</text>
<text x="103.2" y="158.7">27</text>
<text x="103.2" y="156.2">28</text>
<text x="70.1" y="163.8">16</text>
<text x="70.1" y="166.4">17</text>
<text x="103.2" y="166.4">24</text>
<text x="103.2" y="163.8">25</text>
<text x="70.1" y="168.9">18</text>
<text x="70.1" y="171.4">19</text>
<text x="70.1" y="174">20</text>
<text x="103.2" y="174">21</text>
<text x="103.2" y="171.4">22</text>
<text x="103.2" y="168.9">23</text>
<text x="84.8" y="179" transform="rotate(-90 84.8 179)">41</text>
<text x="87.4" y="179" transform="rotate(-90 87.4 179)">42</text>
<text x="89.9" y="179" transform="rotate(-90 89.9 179)">43</text>
</g>
</svg>
